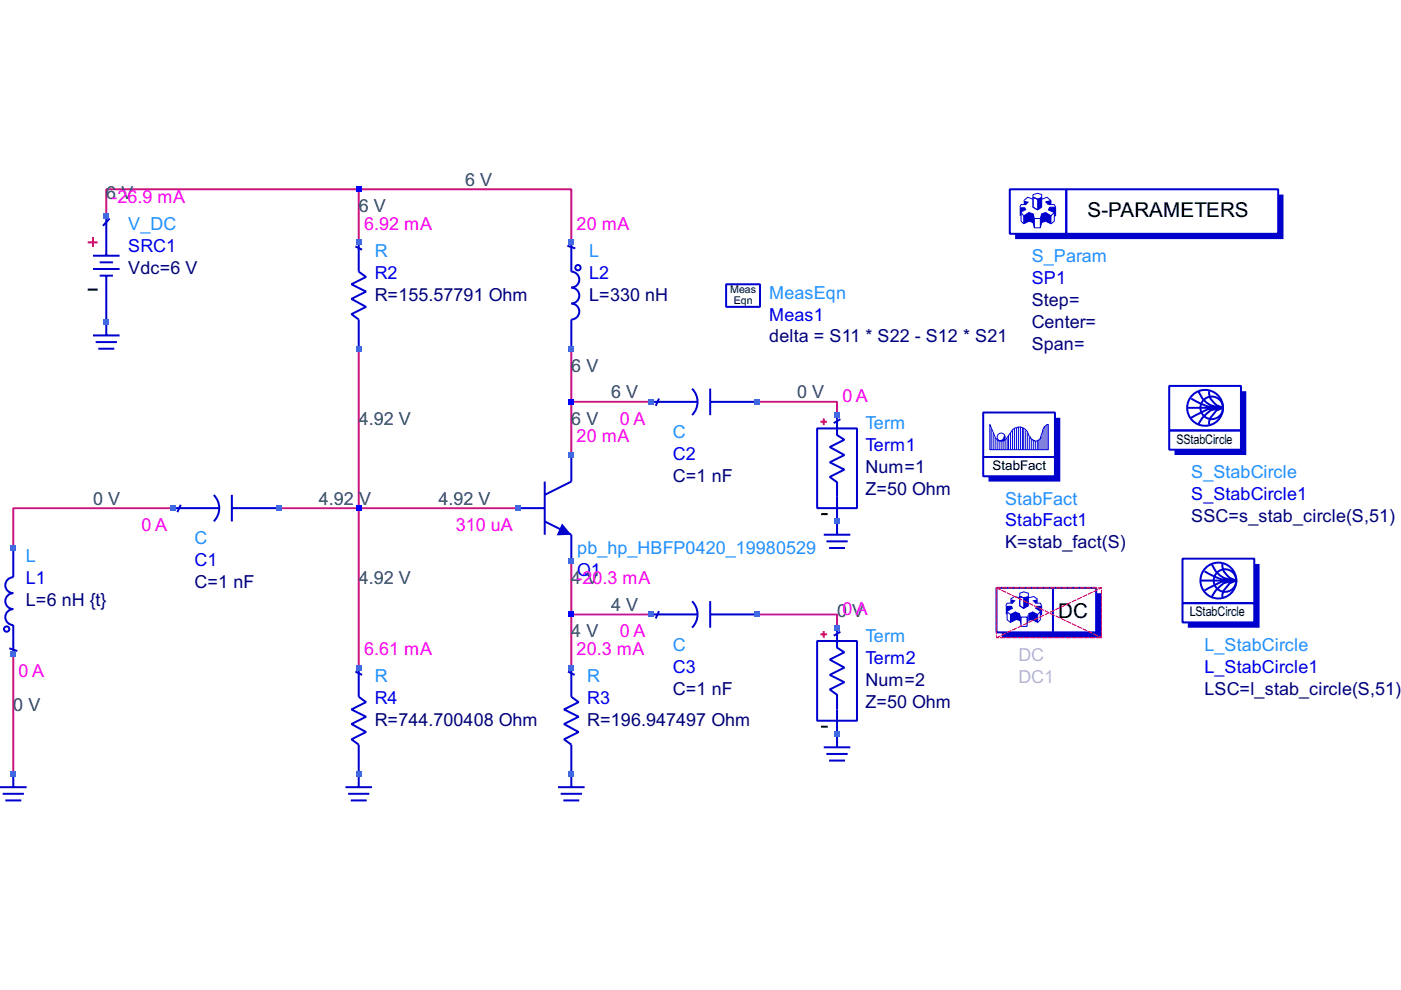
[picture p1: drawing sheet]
<svg xmlns="http://www.w3.org/2000/svg" width="297mm" height="210mm" viewBox="0 0 297 210" stroke-linecap="round" stroke-linejoin="round" font-family="sans-serif">
<g fill="none" stroke="#c71585" stroke-width=".42">
<path d="M76.1 40.1h45v11.3M76.1 40.1h-53.6v5.7M76.1 40.1v11.3M76.1 73.9v67.6M121.1 73.9v22.6M121.1 85.2h16.9M160.6 85.2h16.9v2.8M36.6 107.7h-33.8v8.5M59.2 107.7h50.7M121.1 119v22.5M2.8 138.7v25.4M121.1 130.3h16.9"/>
<path d="M160.6 130.3h16.9v2.8"/>
</g>
<path d="M18.6 61.4h2.1" fill="none" stroke="#000" stroke-width=".42"/>
<g fill="none" stroke="#0000cd" stroke-width=".42">
<path d="M19.7 57h5.7M19.7 54.2h5.7M21.1 58.4h2.8M21.1 55.6h2.8M22.5 45.8v8.4M22.5 58.4v12.7M23.2 46.3l-1.4 1.6M75.4 52.2l1.4 .7M76.1 51.4v6.2l1.5 1.1-3.1 1.6 3.1 1.5-3.1 1.6 3.1 1.7-3.1 1.5 1.6 1.1v6.2M120.3 52.1l1.7 .6M121.1 51.4v6.2a1.69 1.69 0 0 1 1.7 1.7 1.69 1.69 0 0 1-1.7 1.7 1.69 1.69 0 0 1 1.7 1.7 1.69 1.69 0 0 1-1.7 1.7 1.69 1.69 0 0 1 1.7 1.6 1.69 1.69 0 0 1-1.7 1.7v6.2M19.7 71.1h5.7"/>
<path d="M20.3 72.5h4.5M20.8 73.9h3.4M121.1 96.5v5.6l-5.6 2.8M2.8 116.2v6.2a1.69 1.69 0 0 0-1.7 1.7 1.69 1.69 0 0 0 1.7 1.7 1.69 1.69 0 0 0-1.7 1.7 1.69 1.69 0 0 0 1.7 1.6 1.69 1.69 0 0 0-1.7 1.7 1.69 1.69 0 0 0 1.7 1.7v6.2M109.9 107.7h5.6M115.5 110.6l5.6 2.8v5.6M115.5 102.1v11.3M2 137.5l1.7 .5M75.4 142.4l1.4 .7M76.1 141.5v6.2l1.5 1.2-3.1 1.5 3.1 1.6-3.1 1.5 3.1 1.7-3.1 1.6 1.6 1.1v9M120.4 142.4l1.4 .7M121.1 141.5v6.2l1.6 1.2-3.1 1.5 3.1 1.6-3.1 1.5 3.1 1.7-3.1 1.6 1.5 1.1v9"/>
<path d="M0 166.9h5.6M.6 168.3h4.5M1.1 169.7h3.4M2.8 164.1v2.8M73.2 166.9h5.7M73.8 168.3h4.5M74.4 169.7h3.3M118.3 166.9h5.6M118.9 168.3h4.5M119.4 169.7h3.4"/>
<circle cx="122.5" cy="56.8" r=".56"/>
<circle cx="1.4" cy="133.4" r=".56"/>
</g>
<path d="M18.6 51.4h2.1M19.7 50.3v2.1" fill="none" stroke="#ff4500" stroke-width=".42"/>
<path d="M119.2 111l1.9 2.4-3.1 .1z" fill="#0000cd"/>
<g fill="none" stroke="#0000cd" stroke-width=".42">
<path d="M138 85.2h9.9M139.7 84.5l-.7 1.5M146.7 82.4a3.9 3.9 0 0 1 0 5.6M150.6 82.4v5.6M150.7 85.2h9.9M173.2 90.8h8.5v16.9h-8.5zM177.5 88v4.2l1.5 1-3.1 1.6 3.1 1.7-3.1 1.5 3.1 1.6-3.1 1.5 1.6 1.1v11.2M178.2 88.9l-1.4 .8M36.6 107.7h9.9M38.3 107l-.7 1.6M45.3 105a3.9 3.9 0 0 1 0 5.5M49.2 104.9v5.7"/>
<path d="M49.3 107.7h9.9M174.7 113.4h5.6M175.2 114.8h4.5M175.8 116.2h3.4M138 130.3h9.9M139.7 129.6l-.7 1.5M146.7 127.5a3.9 3.9 0 0 1 0 5.6M150.6 127.5v5.6M150.7 130.3h9.9M173.2 135.9h8.5v16.9h-8.5zM177.5 133.1v4.2l1.5 1-3.1 1.6 3.1 1.6-3.1 1.6 3.1 1.5-3.1 1.6 1.6 1.1v11.1M178.2 133.9l-1.4 .9"/>
<path d="M211.3 124.6h11.9v9.5h-11.9zM223.2 124.6h9.2v9.5h-9.2M174.7 158.4h5.6M175.2 159.9h4.5M175.8 161.3h3.4"/>
</g>
<path d="M174.1 109h1.4M174.1 154.1h1.4" fill="none" stroke="#000" stroke-width=".42"/>
<path d="M173.9 89.4h1.5M174.7 88.7v1.4M173.9 134.5h1.5M174.7 133.8v1.4" fill="none" stroke="#ff4500" stroke-width=".42"/>
<path d="M214.2 130.3l1.2-.6v1.7l-1.2 .6zM214.2 130.3l-.7-.6v1.7l.7 .6M214.8 127.9h-1.3l-.3 .5M216.2 125.8l.9-.3 .9 .3v.7l-.9 .3-.9-.3zM216.2 126.5v1.9l.9 .6 .9-.6v-1.9M216.2 126.8l-1.1-.3-.9 .5M216.5 130.8h1.3v2h-1.3zM218 126.8l1.2-.3 .8 .5M218.9 129.7l1.1 .6v1.7l-1.1-.6zM219.4 127.9h1.2l.3 .5v1.9h-.3M220 130.3l.6-.6v1.7l-.6 .6" fill="none" stroke="#0000cd" stroke-width=".21"/>
<g fill="#0000cd">
<path d="M212.4 134.1h20v-8.3h1.1v9.4h-21.1z"/>
<path d="M217.1 126.8l.9-.3v1.9l-.9 .6z"/>
</g>
<path d="M216.2 126.5l.9 .3v2.2l-.9-.6zM216.2 126.5l.9 .3" fill="none" stroke="#0000cd" stroke-width=".21"/>
<path d="M217.9 130v2.8" fill="none" stroke="#0000cd" stroke-width=".28"/>
<g fill="#0000cd">
<path d="M214.2 130.3l1.2-.6v1.7l-1.2 .6z"/>
<path d="M218 130l.9-.3v1.7l-.9 .3z"/>
<path d="M218.9 129.7l1.1 .6v1.7l-1.1-.6z"/>
<path d="M219.7 128.4h1.2v1.9h-.3v-.6l-1.2-.7z"/>
<path d="M218.9 127.3l1.1-.3v.9h-.6z"/>
<path d="M215.4 129.7l.8 .3 .3 .8v2l-.3-1.1-.8-.3z"/>
<path d="M214.2 127l1.2 .3-.6 .6h-.6z"/>
<path d="M213.2 128.4h1.3l.3 .6-1.3 .7v.6h-.3z"/>
</g>
<path d="M214.1 40.1h12v9.5h-12zM226.1 40.1h44.9v9.5h-44.9z" fill="none" stroke="#0000cd" stroke-width=".42"/>
<g fill="none" stroke="#0000cd" stroke-width=".21">
<path d="M217.1 45.8l1.1-.7v1.8l-1.1 .6zM217.1 45.8l-.6-.7v1.8l.6 .6M217.6 43.4h-1.1l-.3 .5M218.2 45.1l.8 .2v1.9l-.8-.3M219 41.3l1-.3 .9 .3v.5l-.9 .4-1-.4zM219 41.8v2.1l1 .6 .9-.6v-2.1M219 42.2l-1.1-.4-.8 .7M219 47.2l.3 1.1M219 45.3l.3 1M219.3 48.3h1.3M219.3 46.3v2M219.3 46.3h1.3"/>
<path d="M220.6 46.3v2M220.9 42.2l1.1-.4 .8 .7M220.9 47.2l-.3 1.1M220.9 45.3l-.3 1M221.7 45.1l1.1 .7v1.7l-1.1-.6zM221.7 45.1l-.8 .2v1.9l.8-.3M222.8 43.4v-.9l-1.1 .3 .6 .6h1.2l.3 .5M222.8 45.8l.7-.7v1.8l-.7 .6M223.8 43.9v1.9h-.3M223.8 43.9h-1.3l-.2 .6 1.2 .6"/>
</g>
<g fill="#0000cd">
<path d="M215.2 49.6h55.8v-8.3h1.1v9.4h-56.9z"/>
<path d="M220 42.2l.9-.4v2.1l-.9 .6z"/>
</g>
<path d="M219 41.8l1 .4v2.3l-1-.6zM219 41.8l1 .4" fill="none" stroke="#0000cd" stroke-width=".21"/>
<path d="M220.7 45.3v3" fill="none" stroke="#0000cd" stroke-width=".28"/>
<g fill="#0000cd">
<path d="M217.1 45.8l1.1-.7v1.8l-1.1 .6z"/>
<path d="M220.9 45.3l.8-.2v1.8l-.8 .3z"/>
<path d="M221.7 45.1l1.1 .7v1.7l-1.1-.6z"/>
<path d="M222.5 43.9h1.3v1.9h-.3v-.7l-1.2-.6z"/>
<path d="M221.7 42.8l1.1-.3v.9h-.5z"/>
<path d="M218.2 45.1l.8 .2 .3 1v2l-.3-1.1-.8-.3z"/>
<path d="M217.1 42.5l1.1 .3-.6 .6h-.5z"/>
<path d="M216.2 43.9h1.1l.3 .6-1.1 .6v.7h-.3z"/>
</g>
<g fill="none" stroke="#0000cd" stroke-width=".21">
<path d="M209.9 90l1.1 2.8a1.64 1.64 0 0 0 2 .6l.4-.3 1.4-2.1h.1a2.01 2.01 0 0 1 3.3 1.4l.4 .7 .7 .3v.1l.8-.1 .6-.6v-.4l.7-2 .6-.3v-.1h.3v5.3h-12.4zM210.1 91v4.3M210.6 91.8v3.5M211 92.8v2.5M211.4 93.2v2.1M211.8 93.5v1.8M212.3 93.7v1.6M212.7 93.5v1.8M213.1 93.2v2.1M213.5 93v2.3M213.8 92.4v2.9M214.2 91.8v3.5"/>
<path d="M214.7 91.3v4M215.1 90.8v4.5M215.5 90.7v4.6M215.9 90.6v4.7M216.3 90.6v4.7M216.8 90.7v4.6M217.1 90.8v4.5M217.5 91.3v4M217.9 91.8v3.5M218.3 92.7v2.6M218.7 93.1v2.2M219.2 93.4v1.9"/>
<path d="M219.6 93.5v1.8M220 93.5v1.8M220.3 93.2v2.1M220.7 92.5v2.8M221.1 91.1v4.2M221.6 90.4v4.9M222 90.1v5.2"/>
<circle cx="212.3" cy="92.7" r=".85"/>
</g>
<path d="M208.5 87.5h15.2v9.4h-15.2zM208.5 96.9h15.2v4.1h-15.2z" fill="none" stroke="#0000cd" stroke-width=".42"/>
<g fill="#0000cd">
<path d="M211.7 93.4l.7-.2 .6-1 .1 .3-.1 .7-.5 .3h-.7z"/>
<path d="M209.6 101h14.1v-12.4h1.1v13.5h-15.2z"/>
</g>
<g fill="none" stroke="#0000cd" stroke-width=".42">
<path d="M250.7 118.4h15.2v9.5h-15.2zM256.9 119.6a5.2 5.2 0 0 0 5.2 3.5M259.2 119.6a3.2 3.2 0 0 0 1.5 2.9l1.4 .6M250.7 127.9h15.2v4.1h-15.2zM254.5 123.1h7.6M255.4 121.1a11.5 11.5 0 0 0 6.7 2M262.1 123.1l-1.4 .6-1.3 1.5-.2 .9v.5M262.1 123.1l-2.7 .6a6.8 6.8 0 0 0-2.5 2.9M262.1 123.1l-3.2 .3-3.5 1.8"/>
<circle cx="258.3" cy="123.1" r="3.8"/>
<circle cx="259.7" cy="123.1" r="2.39"/>
</g>
<path d="M251.8 132h14.1v-12.4h1.2v13.5h-15.3z" fill="#0000cd"/>
<g fill="none" stroke="#0000cd" stroke-width=".42">
<path d="M247.9 91.3h15.2v4h-15.2zM247.9 81.8h15.2v9.5h-15.2zM251.7 86.5h7.6M252.5 84.5a11.5 11.5 0 0 0 6.8 2M254.1 83a5.2 5.2 0 0 0 5.2 3.5M256.3 83a3.2 3.2 0 0 0 1.6 2.9l1.4 .6M259.3 86.5l-1.4 .5-1.3 1.6-.3 .8v.6M259.3 86.5l-2.7 .5a6.8 6.8 0 0 0-2.5 3M259.3 86.5l-3.2 .3-3.6 1.8"/>
<circle cx="255.5" cy="86.5" r="3.8"/>
<circle cx="256.9" cy="86.5" r="2.39"/>
</g>
<path d="M249 95.3h14.1v-12.3h1.1v13.5h-15.2z" fill="#0000cd"/>
<path d="M153.9 60.3h7.2v4.8h-7.2z" fill="none" stroke="#0000cd" stroke-width=".42"/>
<path d="M161.2 60.6v4.5" fill="none" stroke="#0000cd" stroke-width=".21"/>
<path d="M211.3 124.6h22.2v10.6h-22.2zM211.3 135.2l22.2-10.6M211.3 124.6l22.2 10.6" fill="none" stroke="#f00" stroke-width=".21" stroke-dasharray=".8 .4"/>
<g fill="#4169e1">
<path d="M2.3 163.5h1.1v1.1h-1.1z"/>
<path d="M2.3 138.2h1.1v1.1h-1.1z"/>
<path d="M2.3 115.6h1.1v1.2h-1.1z"/>
<path d="M22 67.7h1.1v1.2h-1.1z"/>
<path d="M22 45.2h1.1v1.1h-1.1z"/>
<path d="M36.1 107.2h1.1v1.1h-1.1z"/>
<path d="M58.6 107.2h1.1v1.1h-1.1z"/>
<path d="M75.5 163.5h1.1v1.1h-1.1z"/>
<path d="M75.5 141h1.1v1.1h-1.1z"/>
</g>
<path d="M75.5 107.2h1.1v1.1h-1.1z" fill="#00f"/>
<g fill="#4169e1">
<path d="M75.5 73.4h1.1v1.1h-1.1z"/>
<path d="M75.5 50.8h1.1v1.2h-1.1z"/>
</g>
<path d="M75.5 39.6h1.1v1.1h-1.1z" fill="#00f"/>
<g fill="#4169e1">
<path d="M109.3 107.2h1.1v1.1h-1.1z"/>
<path d="M120.6 163.5h1.1v1.1h-1.1z"/>
<path d="M120.6 141h1.1v1.1h-1.1z"/>
</g>
<path d="M120.6 129.7h1.1v1.1h-1.1z" fill="#00f"/>
<g fill="#4169e1">
<path d="M120.6 118.4h1.1v1.2h-1.1z"/>
<path d="M120.6 95.9h1.1v1.1h-1.1z"/>
</g>
<path d="M120.6 84.6h1.1v1.2h-1.1z" fill="#00f"/>
<g fill="#4169e1">
<path d="M120.6 73.4h1.1v1.1h-1.1z"/>
<path d="M120.6 50.8h1.1v1.2h-1.1z"/>
<path d="M137.5 129.7h1.1v1.1h-1.1z"/>
<path d="M137.5 84.6h1.1v1.2h-1.1z"/>
<path d="M160 129.7h1.1v1.1h-1.1z"/>
<path d="M160 84.6h1.1v1.2h-1.1z"/>
<path d="M176.9 155.1h1.1v1.1h-1.1z"/>
<path d="M176.9 132.5h1.1v1.2h-1.1z"/>
<path d="M176.9 110h1.1v1.1h-1.1z"/>
<path d="M176.9 87.5h1.1v1.1h-1.1z"/>
</g>
<g font-size="4.4">
<text x="230.6" y="46">S-PARAMETERS</text>
<text x="224.4" y="131.1">DC</text>
</g>
<g font-size="3.8" fill="#2f4f4f">
<text x="98.6" y="39.4">6 V</text>
<text x="22.5" y="42.2">6-2V6.9 mA</text>
<text x="76.1" y="45">6 V</text>
<text x="121.1" y="78.8">6 V</text>
<text x="129.6" y="84.4">6 V</text>
<text x="169" y="84.4">0 V</text>
<text x="76.1" y="90.1">4.92 V</text>
<text x="121.1" y="90.1">6 V</text>
<text x="19.7" y="107">0 V</text>
<text x="67.6" y="107">4.92</text>
<text x="76.1" y="107">V</text>
<text x="93" y="107">4.92 V</text>
<text x="76.1" y="123.9">4.92 V</text>
<text x="121.1" y="123.9">4-2V0.3 mA</text>
<text x="129.6" y="129.5">4 V</text>
<text x="177.5" y="130.9">00VA</text>
<text x="121.1" y="135.1">4 V</text>
<text x="2.8" y="150.6">0 V</text>
</g>
<g font-size="3.8" fill="#1e90ff">
<text x="27.2" y="48.8">V_DC</text>
<text x="79.4" y="54.4">R</text>
<text x="124.9" y="54.4">L</text>
<text x="218.7" y="55.6">S_Param</text>
<text x="163.1" y="63.3">MeasEqn</text>
<text x="142.7" y="92.9">C</text>
<text x="183.5" y="91.1">Term</text>
<text x="252.5" y="101.3">S_StabCircle</text>
<text x="213.1" y="107">StabFact</text>
<text x="5.5" y="119.2">L</text>
<text x="41.3" y="115.4">C</text>
<text x="122.4" y="117.5">pb_hp_HBFP0420_19980529</text>
<text x="142.7" y="138">C</text>
<text x="183.5" y="136.1">Term</text>
<text x="255.4" y="138">L_StabCircle</text>
<text x="79.4" y="144.6">R</text>
<text x="124.5" y="144.6">R</text>
</g>
<g font-size="3.8" fill="#00f">
<text x="27.2" y="53.5">SRC1</text>
<text x="79.4" y="59.1">R2</text>
<text x="124.9" y="59.1">L2</text>
<text x="218.7" y="60.2">SP1</text>
<text x="163.1" y="68">Meas1</text>
<text x="183.5" y="95.7">Term1</text>
<text x="142.7" y="97.5">C2</text>
<text x="252.5" y="106">S_StabCircle1</text>
<text x="213.1" y="111.6">StabFact1</text>
<text x="5.5" y="123.9">L1</text>
<text x="41.3" y="120.1">C1</text>
<text x="122.4" y="122.2">Q1</text>
<text x="142.7" y="142.6">C3</text>
<text x="183.5" y="140.8">Term2</text>
<text x="255.4" y="142.6">L_StabCircle1</text>
<text x="79.4" y="149.2">R4</text>
<text x="124.5" y="149.2">R3</text>
</g>
<g font-size="3.8" fill="#f0f">
<text x="77.2" y="48.7">6.92 mA</text>
<text x="122.3" y="48.7">20 mA</text>
<text x="178.6" y="85.3">0 A</text>
<text x="122.3" y="93.7">20 mA</text>
<text x="131.4" y="90.1">0 A</text>
<text x="30" y="112.6">0 A</text>
<text x="96.6" y="112.6">310 uA</text>
<text x="131.4" y="135.1">0 A</text>
<text x="3.9" y="143.6">0 A</text>
<text x="77.2" y="138.8">6.61 mA</text>
<text x="122.3" y="138.8">20.3 mA</text>
</g>
<g font-size="3.8" fill="#000080">
<text x="27.2" y="58.1">Vdc=6 V</text>
<text x="79.4" y="63.7">R=155.57791 Ohm</text>
<text x="124.9" y="63.7">L=330 nH</text>
<text x="218.7" y="64.9">Step=</text>
<text x="218.7" y="69.5">Center=</text>
<text x="163.1" y="72.6">delta = S11 * S22 - S12 * S21</text>
<text x="218.7" y="74.2">Span=</text>
<text x="183.5" y="100.4">Num=1</text>
<text x="142.7" y="102.2">C=1 nF</text>
<text x="183.5" y="105">Z=50 Ohm</text>
<text x="252.5" y="110.6">SSC=s_stab_circle(S,51)</text>
<text x="213.1" y="116.3">K=stab_fact(S)</text>
<text x="41.3" y="124.7">C=1 nF</text>
<text x="5.5" y="128.5">L=6 nH {t}</text>
<text x="142.7" y="147.3">C=1 nF</text>
<text x="183.5" y="145.4">Num=2</text>
<text x="255.4" y="147.3">LSC=l_stab_circle(S,51)</text>
<text x="79.4" y="153.9">R=744.700408 Ohm</text>
<text x="124.5" y="153.9">R=196.947497 Ohm</text>
<text x="183.5" y="150.1">Z=50 Ohm</text>
</g>
<g font-size="3.8" fill="#c0c0c0">
<text x="215.9" y="140.1">DC</text>
<text x="215.9" y="144.7">DC1</text>
</g>
<g font-size="2.8">
<text x="249.4" y="94.1">SStabCircle</text>
<text x="210.4" y="99.7">StabFact</text>
<text x="252.3" y="130.6">LStabCircle</text>
</g>
<g font-size="2.3">
<text x="154.8" y="62.2">Meas</text>
<text x="155.6" y="64.5">Eqn</text>
</g>
</svg>
